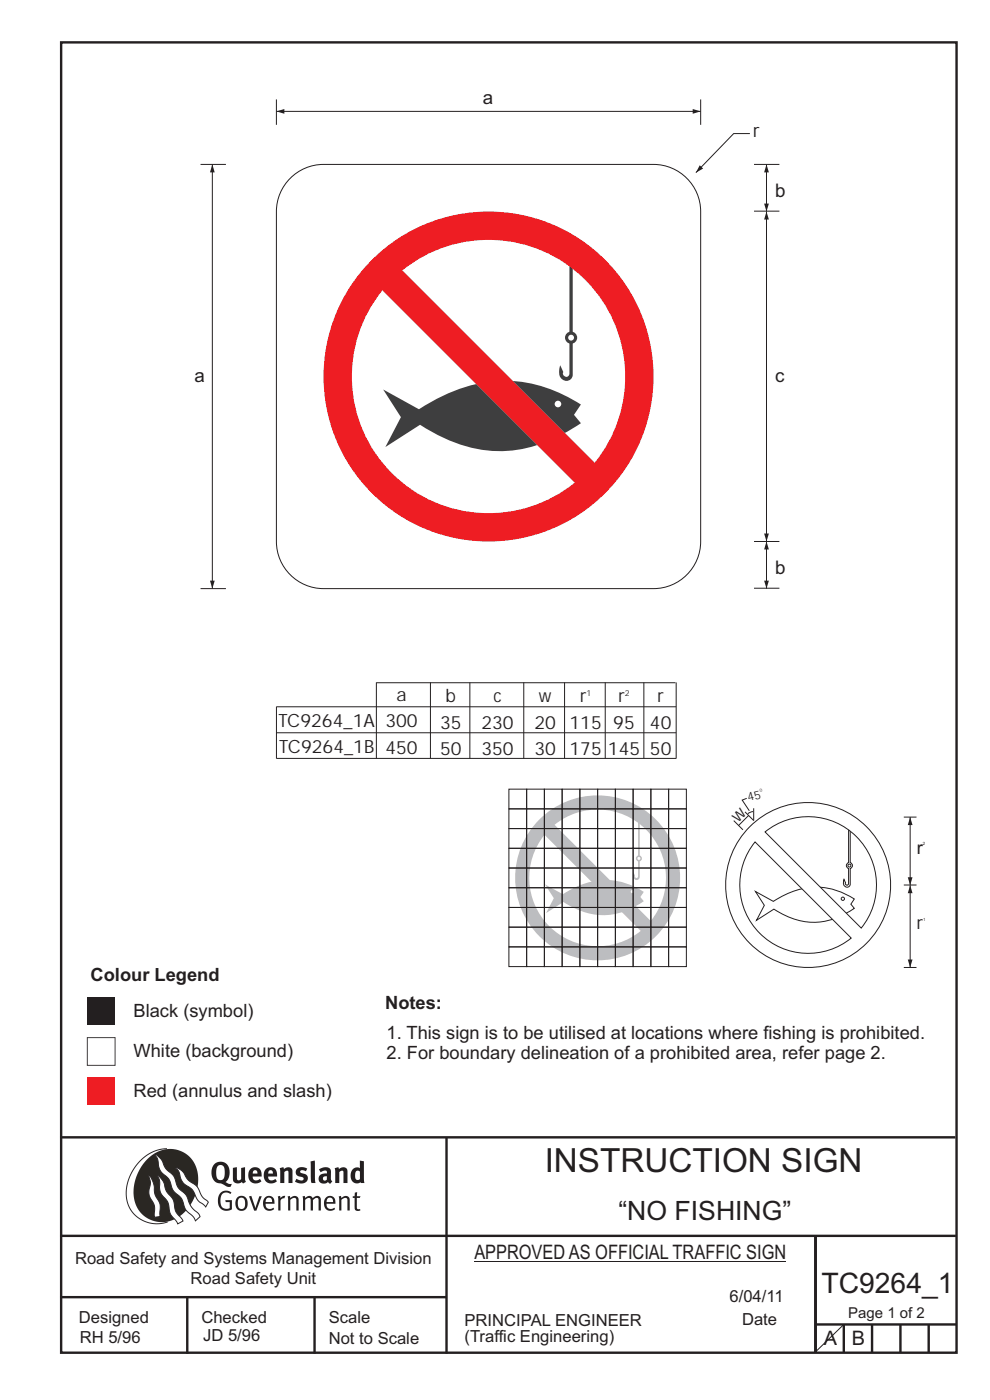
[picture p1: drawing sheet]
<svg xmlns="http://www.w3.org/2000/svg" width="210mm" height="297mm" viewBox="0 0 210 297" stroke-linecap="round" stroke-linejoin="round" font-family="sans-serif">
<g fill="none" stroke="#231f20" stroke-width=".51">
<path d="M13 9h189.9v278h-189.9zM12.7 241.3h190M94.7 241.4v45.8M12.7 275.2h82M12.7 262.2h190.1M39.7 275.2v12M66.7 275.2v12M173 262.2v24.8M173 281h30M179 281v6M185 281v6M191 281v6"/>
<path d="M197 281v6"/>
</g>
<path d="M35.4 243.7a9.5 9.5 0 0 0-8.6 10.5 6.5 6.5 0 0 0 8.8 5.1" fill="none" stroke="#2a2723" stroke-width=".21"/>
<path d="M31.3 245.9a6.1 6.1 0 0 1 7.3-1.6 6.1 6.1 0 0 1 3.4 6.7 8.8 8.8 0 0 1-7.2 8.3 6.1 6.1 0 0 1-6.4-7.5 10.5 10.5 0 0 1 2.9-5.9z" fill-rule="evenodd" fill="#2a2723"/>
<g fill="#fff" stroke="#2a2723" stroke-width=".21">
<path d="M31.6 249.4l.3 .3 .6 1.2 .4 2.5 1 2 .1 2.7-1.2 .2-.1-2.5-.9-1.8-.2-.7 .3-2.4z" fill-rule="evenodd"/>
<path d="M37.2 247.7l.5 .1 .9 .6 1.3 1.9 1.9 1.5 1.1 2.1 1.3 1.2-.6 1-1.6-1.5-1.2-2.2-1.9-1.4-.6-1-.4-1.5z" fill-rule="evenodd"/>
<path d="M32.8 244.9l.4 .1 .9 .9 1.1 2 1.6 1.5 1 2.5 1.6 1.6 1.2 2.5 1.6 1.6 .2 .5-.9 .9-.5-.9-1.6-1.5-1-2.4-1.7-1.7-.9-2.3-1.7-1.7-.4-1-.3-1.6z" fill-rule="evenodd"/>
<path d="M33.4 249.4l.5 .3 .7 1 .7 2.1 1.5 1.8 .5 2.5 1.5 1.8v.2l-1.1 .6-1.6-2.2-.5-2.5-1.5-1.9-.2-1-.1-1.6z" fill-rule="evenodd"/>
</g>
<g fill="#231f20">
<path d="M46.8 253.1l.5-.4 .7-.1 .6 .1 .5 .3-.2 .3-.9-.3-.8 .2-.3 .7-.1 1.1 .1 .7 .3 .5 .5 .2 .6 .1 .4-.2v-1.3h-.8l-.1-.4h1.4v2l-.7 .2-.8 .1-.6-.2-.5-.5-.3-.8-.1-.9 .2-.8z" fill-rule="evenodd"/>
<path d="M50.7 254.3l.7-.2 .5 .5 .1 1.2-.2 .4-.3 .3h-.5l-.4-.4-.1-1.1zM50.4 254l-.5 1.1 .3 1.2 .7 .6 1-.2 .4-.4 .2-.5v-.8l-.2-.7-.3-.4-.5-.2h-.6z" fill-rule="evenodd"/>
<path d="M52.8 253.8l.5-.1 .9 2.6 .8-2.5h.5l-1.1 3.1h-.5z" fill-rule="evenodd"/>
<path d="M56.6 254.2l.4-.1 .4 .1 .2 .3 .1 .5h-1.4zM56.3 254l-.5 1v.7l.3 .7 .4 .3 .5 .2 1.1-.3 .1-.1-.2-.3-.6 .3-.7-.1-.3-.3-.1-.6v-.1h1.9l-.2-1.2-.8-.5-.5 .1z" fill-rule="evenodd"/>
<path d="M58.9 253.8l.5-.1 .1 .5 .4-.4 .6-.1-.2 .6h-.4l-.4 .3v2.2h-.5z" fill-rule="evenodd"/>
<path d="M61 253.9l.5-.1a.24 .24 0 0 0 .1 .3 .24 .24 0 0 0 .3-.2l.8-.2 .6 .5v2.6h-.4l-.1-2.3-.1-.3-.3-.1-.8 .5v2.2h-.5z" fill-rule="evenodd"/>
<path d="M64.2 253.8h.4a.23 .23 0 0 0 .2 .3 .23 .23 0 0 0 .3-.2l.6-.2 .5 .2a.23 .23 0 0 0 .2 .3 .23 .23 0 0 0 .2-.2l.8-.3 .6 .4 .1 2.7h-.5v-2.3l-.1-.3-.3-.1-.8 .5v2.2h-.5v-2.3l-.1-.3h-.3l-.8 .4v2.2h-.4z" fill-rule="evenodd"/>
<path d="M69.5 254.2l.5-.1 .4 .1 .3 .8h-1.4zM69.2 254l-.5 1 .1 .7 .2 .7 .4 .3 .4 .2 1.1-.3 .2-.1-.2-.3-.6 .3-.7-.2-.3-.3v-.6h1.9l-.2-1.2-.4-.3-.5-.2-.5 .1z" fill-rule="evenodd"/>
<path d="M71.8 253.9l.5-.1a.24 .24 0 0 0 .1 .3 .24 .24 0 0 0 .4-.2l.7-.2 .6 .5 .1 2.6h-.5v-2.3l-.1-.3-.3-.1-.9 .5v2.2h-.4z" fill-rule="evenodd"/>
<path d="M75.3 253l.5-.1-.1 .9h.8l-.2 .4h-.6v2.1l.2 .2h.5v.3l-.2 .1h-.6l-.3-.4-.1-2.3h-.4v-.4h.4z" fill-rule="evenodd"/>
<path d="M46.2 247.4l.4-.2h.4l.6 .6v1.8l-.2 .5-.3 .2h-.8l-.3-.5-.1-1.6zM45.5 246.9l-.4 .7-.2 .8v1l.3 .9 .7 .6 1 .2 1.6 .7h.4l.3-.6h-.6l-.8-.4 .7-.9 .2-1.5a1.91 1.91 0 0 0-1.1-1.8 1.91 1.91 0 0 0-2.1 .3z" fill-rule="evenodd"/>
<path d="M49.4 247.8l.9-.2v2.5l.1 .2 .3 .1 .5-.3v-2.3l.8-.2v2.6l.2 .5-.7 .3a.39 .39 0 0 0-.7 0h-.8l-.5-.4z" fill-rule="evenodd"/>
<path d="M53.8 248.4l.3-.1h.3l.2 .7h-1zM53.1 248l-.3 .5-.1 .8 .1 .7 .3 .6 .5 .4 .6 .1 .7-.1 .6-.4-.4-.5-.4 .3h-.5l-.4-.1-.2-.4v-.3h1.9l-.1-1-.3-.6-1-.4-.5 .1z" fill-rule="evenodd"/>
<path d="M57.1 248.4l.2-.1h.4l.2 .7h-1zM56.4 248l-.3 .6-.2 .8 .2 .7 .3 .5 .5 .4 .6 .1 .7-.1 .5-.4-.3-.5-.6 .3h-.5l-.4-.6v-.2h1.9l-.1-.9-.3-.7-.5-.3-.5-.1-.5 .1z" fill-rule="evenodd"/>
<path d="M59.3 247.8l.8-.2 .1 .4 1-.4 .7 .4 .1 .4v2.6h-.8v-2.3l-.3-.3-.6 .3v2.3h-.9z" fill-rule="evenodd"/>
<path d="M63 248l.9-.4 1.3 .3-.3 .6-.9-.2-.3 .2 .1 .3 1 .3 .4 .4 .1 .8-.5 .6-1.1 .2-1.1-.4 .3-.6 1 .4 .3-.1 .2-.3-.1-.3-1-.3-.4-.2-.2-.7z" fill-rule="evenodd"/>
<path d="M68.6 249.7l.7-.1v.7l-.3 .2-.3-.1-.2-.3zM67.7 248.1l.3 .6 .8-.3 .5 .1a.35 .35 0 0 1 0 .5 .35 .35 0 0 1-.5 0l-1 .4-.2 .9 .2 .4 .3 .3h1.1a.49 .49 0 0 1 .8 .2l.5-.6-.3-.4v-1.7l-.2-.5-.4-.3-.6-.1z" fill-rule="evenodd"/>
<path d="M71 247.8l.8-.2 .1 .4 1-.4 .6 .4 .2 .4v2.6h-.8v-2.3l-.3-.3-.6 .3v2.3h-.9z" fill-rule="evenodd"/>
<path d="M75.6 248.5l.3-.1 .5 .2v1.5l-.4 .2h-.4l-.2-.4v-.9zM76.3 246.2v1.3a.19 .19 0 0 1 0 .3 .19 .19 0 0 1-.3-.1l-.8 .1-.6 .5-.2 .9 .1 1 .3 .5 .6 .3 .6 .1 .5-.3v.2h.8l-.1-4.6z" fill-rule="evenodd"/>
<path d="M65.9 246.4l.9-.2 .1 4.8h-.8l-.1-.3z" fill-rule="evenodd"/>
</g>
<path d="M100.6 267.7h66.2M179 281l-5.8 5.7" fill="none" stroke="#231f20" stroke-width=".21"/>
<path d="M18.5 211.5h5.9v5.9h-5.9z" fill-rule="evenodd" fill="#231f20"/>
<path d="M18.5 220.1h5.9v5.9h-5.9z" fill-rule="evenodd" fill="#fff" stroke="#3e3e3f" stroke-width=".21"/>
<path d="M18.5 228.5h5.9v5.9h-5.9z" fill-rule="evenodd" fill="#ee1d23"/>
<path d="M162.6 114.9v10" fill="none" stroke="#231f20" stroke-width=".21"/>
<g fill="#231f20">
<path d="M162.1 123.2h1l-.5 1.7z"/>
<path d="M162.6 114.9l.5 1.7h-1z"/>
</g>
<path d="M162.6 34.9v10" fill="none" stroke="#231f20" stroke-width=".21"/>
<g fill="#231f20">
<path d="M162.1 43.2h1l-.5 1.7z"/>
<path d="M162.6 34.9l.5 1.7h-1z"/>
</g>
<path d="M162.6 44.9v70" fill="none" stroke="#231f20" stroke-width=".21"/>
<g fill="#231f20">
<path d="M162.1 113.2h1l-.5 1.7z"/>
<path d="M162.6 44.9l.5 1.7h-1z"/>
</g>
<path d="M58.6 21.1v5.4M58.6 23.6h90M61.2 38.3a10 10 0 0 1 7.4-3.4h70a10 10 0 0 1 10 10v70a10 10 0 0 1-10 10h-70a10 10 0 0 1-10-10v-70a10 10 0 0 1 2.6-6.6zM148.6 21.1v5.4M159.9 34.9h5.4M159.9 44.8h5.4M159.9 114.9h5.4M159.9 124.8h5.4" fill="none" stroke="#231f20" stroke-width=".21"/>
<g fill="#231f20">
<path d="M58.6 23.6l1.7-.5v1z"/>
<path d="M146.9 23.1l1.7 .5-1.7 .5z"/>
</g>
<path d="M159.1 28.3h-3.5l-8 8.3" fill="none" stroke="#231f20" stroke-width=".21"/>
<path d="M148.4 35.1l.8 .7-1.6 .8z" fill="#231f20"/>
<g fill="#3e3e3f">
<path d="M81.3 82.6l7.6 4.2a32.1 32.1 0 0 1 21.3-5.8 31.4 31.4 0 0 1 13 4.8l-1.4 2.2 1.4 1.8a30.6 30.6 0 0 1-18.3 5.9 31.7 31.7 0 0 1-15.8-5.6l-7.4 4.7 3.3-6.3zM117.7 85.7a.7 .7 0 0 0 1.4 0 .7 .7 0 0 0-1.4 0z" fill-rule="evenodd"/>
<path d="M120.8 54.5l.7 .7v24.3a1.49 1.49 0 0 1-1.8 1.2 1.49 1.49 0 0 1-1.1-1.9l.2-1.3 .7 1.4-.1 .3a.78 .78 0 0 0 .9 .7l.5-.6z" fill-rule="evenodd"/>
<circle cx="121.1" cy="71.6" r="1.29"/>
</g>
<circle cx="121.1" cy="71.6" r=".62" fill="#fff"/>
<path d="M68.6 79.9a35 35 0 0 1 70 0 35 35 0 0 1-70 0zM85.4 57.4l40.8 40.8a29 29 0 0 0-2.1-38.8 29 29 0 0 0-38.7-2zM81.1 61.6a29 29 0 0 0 2 38.8 29 29 0 0 0 38.8 2z" fill-rule="evenodd" fill="#ee1d23"/>
<path d="M42.5 34.9h5.4M45 34.9v90M42.5 124.9h5.4" fill="none" stroke="#231f20" stroke-width=".21"/>
<g fill="#231f20">
<path d="M44.5 123.2h1l-.5 1.7z"/>
<path d="M45 34.9l.5 1.7h-1z"/>
</g>
<g fill="none" stroke="#231f20" stroke-width=".21">
<path d="M58.6 149.9v11M58.6 155.5h84.8M58.6 150h84.8M79.8 144.8v16.1M79.8 144.9h63.5M91.3 144.8v16.1M99.7 144.8v16.1M111.1 144.8v16.1M119.8 144.8v16.1M128.4 144.8v16.1M136.6 144.8v16.1M143.4 144.8v16.1"/>
<path d="M58.6 160.9h84.8"/>
</g>
<g fill="#bcbdc0">
<path d="M115.6 187.6l3.8 2.1a15 15 0 0 1 14-2.1l3.2 1.6-.8 1.1 .8 .9a14.1 14.1 0 0 1-17.1 .2l-3.7 2.3 1.7-3.1zM133.8 189.2a.35 .35 0 0 0 .7 0 .35 .35 0 0 0-.7 0z" fill-rule="evenodd"/>
<path d="M135.4 173.6v7.9a.64 .64 0 0 0-.5 .6 .64 .64 0 0 0 .5 .7v3.2l-.2 .3-.5-.2-.3-1a1 1 0 0 0-.1 1.1 1 1 0 0 0 1 .5l.4-.6v-3.3a.64 .64 0 0 0 .5-.7 .64 .64 0 0 0-.5-.6v-7.6zM135.2 182.1a.31 .31 0 0 1 .6 0 .31 .31 0 0 1-.6 0z" fill-rule="evenodd"/>
<path d="M109.3 186.3a17.5 17.5 0 0 1 35 0 17.5 17.5 0 0 1-35 0zM117.6 175l20.4 20.4a14.5 14.5 0 0 0-1-19.4 14.5 14.5 0 0 0-19.4-1zM115.5 177.1a14.5 14.5 0 0 0 1 19.4 14.5 14.5 0 0 0 19.4 1z" fill-rule="evenodd"/>
</g>
<g fill="none" stroke="#231f20" stroke-width=".21">
<path d="M108 167.4h3.7v4.2h-3.7zM108 171.6h3.7v4.2h-3.7zM108 175.8h3.7v4.2h-3.7zM108 180h3.7v4.2h-3.7zM111.7 167.4h3.8v4.2h-3.8zM111.7 171.6h3.8v4.2h-3.8zM111.7 175.8h3.8v4.2h-3.8zM111.7 180h3.8v4.2h-3.8zM115.5 167.4h3.7v4.2h-3.7zM115.5 171.6h3.7v4.2h-3.7zM115.5 175.8h3.7v4.2h-3.7zM115.5 180h3.7v4.2h-3.7z"/>
<path d="M119.2 167.4h3.8v4.2h-3.8zM119.2 171.6h3.8v4.2h-3.8zM119.2 175.8h3.8v4.2h-3.8zM119.2 180h3.8v4.2h-3.8zM123 167.4h3.8v4.2h-3.8zM123 171.6h3.8v4.2h-3.8zM123 175.8h3.8v4.2h-3.8zM123 180h3.8v4.2h-3.8zM126.8 167.4h3.7v4.2h-3.7zM126.8 171.6h3.7v4.2h-3.7zM126.8 175.8h3.7v4.2h-3.7zM126.8 180h3.7v4.2h-3.7z"/>
<path d="M130.5 167.4h3.8v4.2h-3.8zM130.5 171.6h3.8v4.2h-3.8zM130.5 175.8h3.8v4.2h-3.8zM130.5 180h3.8v4.2h-3.8zM134.3 167.4h3.8v4.2h-3.8zM134.3 171.6h3.8v4.2h-3.8zM134.3 175.8h3.8v4.2h-3.8zM134.3 180h3.8v4.2h-3.8zM138.1 167.4h3.7v4.2h-3.7zM138.1 171.6h3.7v4.2h-3.7zM138.1 175.8h3.7v4.2h-3.7zM138.1 180h3.7v4.2h-3.7z"/>
<path d="M141.8 167.4h3.8v4.2h-3.8zM141.8 171.6h3.8v4.2h-3.8zM141.8 175.8h3.8v4.2h-3.8zM141.8 180h3.8v4.2h-3.8zM108 184.2h3.7v4.1h-3.7zM108 188.3h3.7v4.2h-3.7zM108 192.5h3.7v4.2h-3.7zM108 196.7h3.7v4.2h-3.7zM111.7 184.2h3.8v4.1h-3.8zM111.7 188.3h3.8v4.2h-3.8zM111.7 192.5h3.8v4.2h-3.8zM111.7 196.7h3.8v4.2h-3.8z"/>
<path d="M115.5 184.2h3.7v4.1h-3.7zM115.5 188.3h3.7v4.2h-3.7zM115.5 192.5h3.7v4.2h-3.7zM115.5 196.7h3.7v4.2h-3.7zM119.2 184.2h3.8v4.1h-3.8zM119.2 188.3h3.8v4.2h-3.8zM119.2 192.5h3.8v4.2h-3.8zM119.2 196.7h3.8v4.2h-3.8zM123 184.2h3.8v4.1h-3.8zM123 188.3h3.8v4.2h-3.8zM123 192.5h3.8v4.2h-3.8zM123 196.7h3.8v4.2h-3.8z"/>
<path d="M126.8 184.2h3.7v4.1h-3.7zM126.8 188.3h3.7v4.2h-3.7zM126.8 192.5h3.7v4.2h-3.7zM126.8 196.7h3.7v4.2h-3.7zM130.5 184.2h3.8v4.1h-3.8zM130.5 188.3h3.8v4.2h-3.8zM130.5 192.5h3.8v4.2h-3.8zM130.5 196.7h3.8v4.2h-3.8zM134.3 184.2h3.8v4.1h-3.8zM134.3 188.3h3.8v4.2h-3.8zM134.3 192.5h3.8v4.2h-3.8zM134.3 196.7h3.8v4.2h-3.8z"/>
<path d="M138.1 184.2h3.7v4.1h-3.7zM138.1 188.3h3.7v4.2h-3.7zM138.1 192.5h3.7v4.2h-3.7zM138.1 196.7h3.7v4.2h-3.7zM141.8 184.2h3.8v4.1h-3.8zM141.8 188.3h3.8v4.2h-3.8zM141.8 192.5h3.8v4.2h-3.8zM141.8 196.7h3.8v4.2h-3.8zM193.1 187.8v17.5M108 200.9h3.7v4.2h-3.7zM111.7 200.9h3.8v4.2h-3.8zM115.5 200.9h3.7v4.2h-3.7z"/>
<path d="M119.2 200.9h3.8v4.2h-3.8zM123 200.9h3.8v4.2h-3.8zM126.8 200.9h3.7v4.2h-3.7zM130.5 200.9h3.8v4.2h-3.8zM134.3 200.9h3.8v4.2h-3.8zM138.1 200.9h3.7v4.2h-3.7zM141.8 200.9h3.8v4.2h-3.8z"/>
</g>
<g fill="#231f20">
<path d="M192.6 203.6h1l-.5 1.7z"/>
<path d="M193.1 187.8l.5 1.7h-1z"/>
</g>
<g fill="#fff" stroke="#231f20" stroke-width=".21">
<path d="M160.3 189.1l3.7 2.1a15 15 0 0 1 14-2.1l3.2 1.6-.7 1.1 .7 .9a14.1 14.1 0 0 1-17 .2l-3.7 2.3 1.6-3.1zM178.4 190.7a.35 .35 0 0 0 .7 0 .35 .35 0 0 0-.7 0z" fill-rule="evenodd"/>
<path d="M180 175.1v7.9a.64 .64 0 0 0-.5 .6 .64 .64 0 0 0 .5 .7v3.2l-.2 .3-.4-.1-.4-1.1a1 1 0 0 0 0 1.1 1 1 0 0 0 1 .5l.4-.6v-3.3a.64 .64 0 0 0 .4-.7 .64 .64 0 0 0-.4-.6v-7.6zM180 183.4h.4a.31 .31 0 0 1 .1 .3 .31 .31 0 0 1-.2 .2h-.2a.31 .31 0 0 1-.2-.2 .31 .31 0 0 1 .1-.3z" fill-rule="evenodd"/>
<path d="M153.9 187.8a17.5 17.5 0 0 1 35 0 17.5 17.5 0 0 1-35 0zM162.3 176.5l20.4 20.4a14.5 14.5 0 0 0-1-19.4 14.5 14.5 0 0 0-19.4-1zM160.2 178.6a14.5 14.5 0 0 0 1 19.4 14.5 14.5 0 0 0 19.4 1z" fill-rule="evenodd"/>
</g>
<path d="M155.6 174.1l2 2M191.7 173.4h2.7M193.1 173.4v14.4M191.7 205.3h2.7" fill="none" stroke="#231f20" stroke-width=".21"/>
<g fill="#231f20">
<path d="M192.6 186.1h1l-.5 1.7z"/>
<path d="M193.1 173.4l.5 1.6h-1z"/>
</g>
<path d="M158.4 169.4l-1 .4 1.6 2.2M158.8 173l-2.1 2.1M159.7 172.2l-1.1 .4M159.9 171.5v2.6l-1.9-1.9M191.7 187.8h2.7" fill="none" stroke="#231f20" stroke-width=".21"/>
<text font-size="7.1" fill="#231f20" x="115.6" y="248.6">INSTRUCTION SIGN</text>
<text font-size="6" fill="#231f20" x="174.3" y="274.4">TC9264_1</text>
<text font-size="5.6" fill="#231f20" x="131.2" y="258.9">“NO FISHING”</text>
<g font-size="4.2" fill="#231f20">
<text x="100.6" y="267.2">APPROVED AS OFFICIAL TRAFFIC SIGN</text>
<text x="174.7" y="285.5">A</text>
<text x="180.7" y="285.5">B</text>
</g>
<g font-size="4" fill="#231f20">
<text x="102.4" y="22">a</text>
<text x="159.8" y="29.1">r</text>
<text x="164.5" y="41.7">b</text>
<text x="41.2" y="81">a</text>
<text x="164.5" y="81">c</text>
<text x="164.5" y="121.7">b</text>
</g>
<g font-size="3.9" fill="#231f20">
<text x="84.1" y="148.8">a</text>
<text x="94.5" y="149">b</text>
<text x="104.7" y="149">c</text>
<text x="114.3" y="149">w</text>
<text x="123" y="149">r</text>
<text x="131.2" y="149">r</text>
<text x="139.5" y="149">r</text>
<text x="59.1" y="154.3">TC9264_1A</text>
<text x="81.8" y="154.3">300</text>
<text x="93.4" y="154.6">35</text>
<text x="102.1" y="154.6">230</text>
<text x="113.4" y="154.6">20</text>
<text x="120.8" y="154.6">115</text>
<text x="130.1" y="154.6">95</text>
<text x="137.9" y="154.6">40</text>
<text x="59.2" y="159.8">TC9264_1B</text>
<text x="81.8" y="159.9">450</text>
<text x="93.4" y="160.1">50</text>
<text x="102.1" y="160.1">350</text>
<text x="113.4" y="160.1">30</text>
<text x="120.8" y="160.1">175</text>
<text x="129" y="160.1">145</text>
<text x="137.9" y="160.1">50</text>
<text x="156.6" y="174.6" transform="rotate(-45 156.6 174.6)">w</text>
<text x="194.5" y="181.2">r</text>
<text x="194.5" y="197.2">r</text>
<text x="19.2" y="208.1">Colour Legend</text>
<text x="28.3" y="215.7">Black (symbol)</text>
<text x="81.7" y="214.1">Notes:</text>
<text x="82" y="220.4">1. This sign is to be utilised at locations where fishing is prohibited.</text>
<text x="28.3" y="224.3">White (background)</text>
<text x="82" y="224.7">2. For boundary delineation of a prohibited area, refer page 2.</text>
<text x="28.3" y="232.7">Red (annulus and slash)</text>
</g>
<g font-size="3.5" fill="#231f20">
<text x="15.9" y="268.1">Road Safety and Systems Management Division</text>
<text x="40.4" y="272.5">Road Safety Unit</text>
<text x="16.7" y="280.6">Designed</text>
<text x="42.7" y="280.6">Checked</text>
<text x="69.7" y="280.6">Scale</text>
<text x="98.5" y="281.4">PRINCIPAL ENGINEER</text>
<text x="154.7" y="276.2">6/04/11</text>
<text x="157.4" y="281.2">Date</text>
<text x="16.9" y="284.8">RH 5/96</text>
<text x="43.1" y="284.6">JD 5/96</text>
<text x="69.7" y="285.2">Not to Scale</text>
<text x="98.5" y="284.8">(Traffic Engineering)</text>
</g>
<text font-size="3.2" fill="#231f20" x="180" y="279.6">Page 1 of 2</text>
<text font-size="2.5" fill="#231f20" x="158.8" y="170" transform="rotate(-15 158.8 170)">45</text>
<g font-size="1.8" fill="#231f20">
<text x="124.4" y="147.6">1</text>
<text x="132.5" y="147.6">2</text>
</g>
<g font-size=".9" fill="#231f20">
<text x="161.2" y="168" transform="rotate(-15 161.2 168)">0</text>
<text x="195.8" y="179.4">2</text>
<text x="195.8" y="195.3">1</text>
</g>
</svg>
